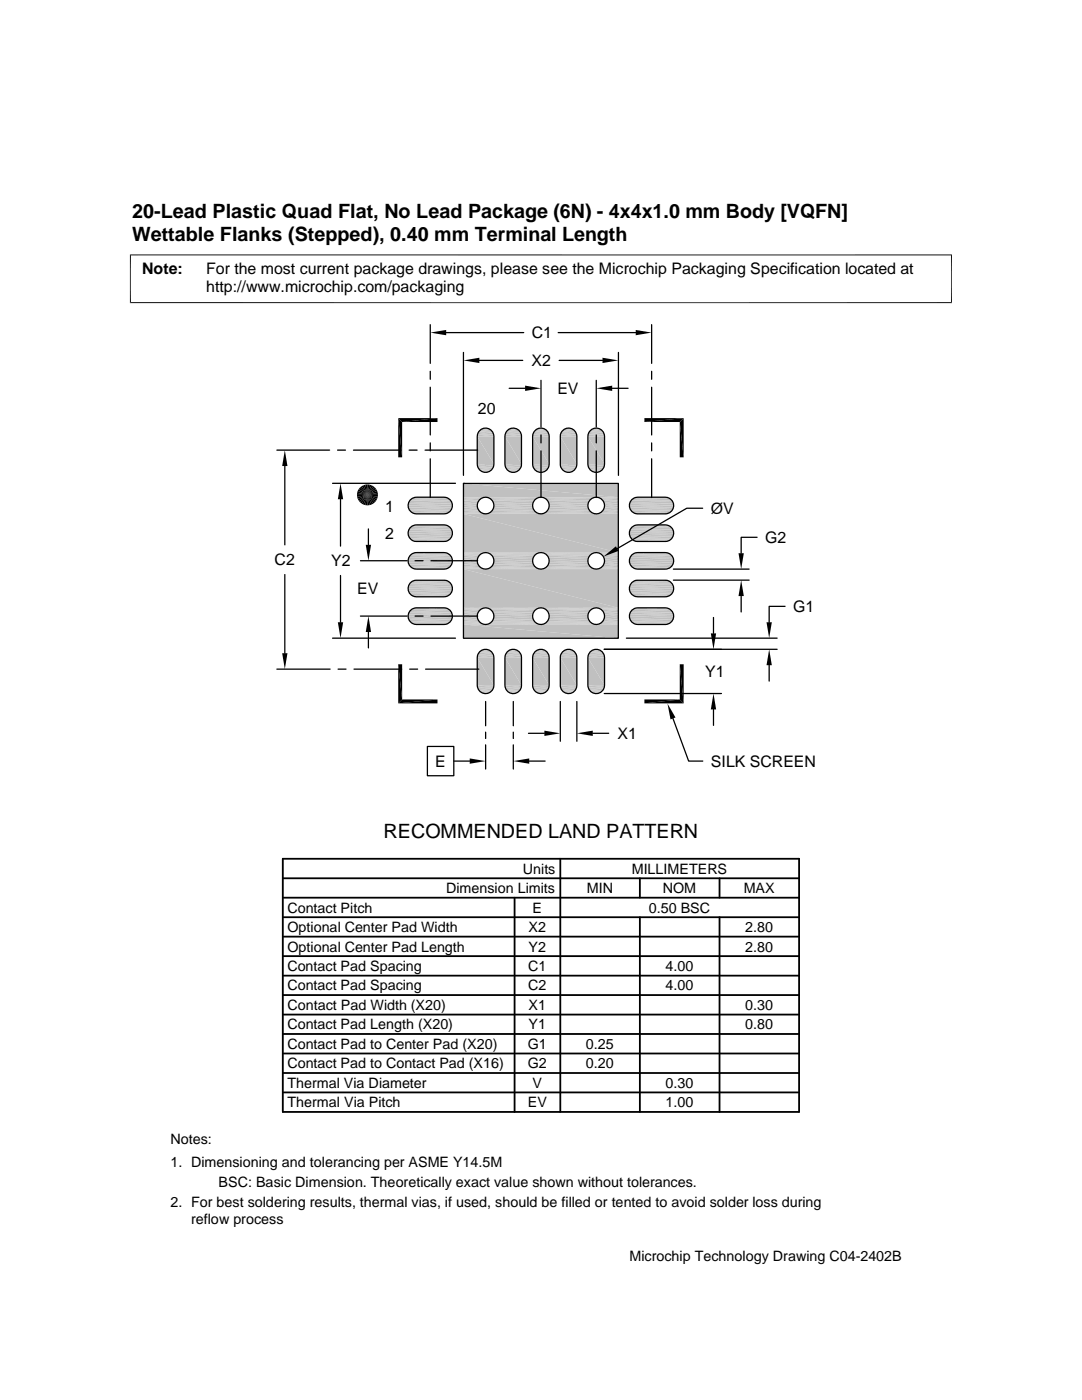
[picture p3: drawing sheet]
<svg xmlns="http://www.w3.org/2000/svg" width="216mm" height="279mm" viewBox="0 0 216 279" stroke-linecap="round" stroke-linejoin="round" font-family="sans-serif">
<g fill="#c0c0c0">
<path d="M92.5 96.5l30.9 2.7h-30.9z"/>
<path d="M92.5 96.5h30.9v2.7z"/>
</g>
<g fill="none" stroke="#c0c0c0" stroke-width=".2">
<path d="M92.5 99.3h30.9M92.5 99.3h4M92.5 99.5h3.7M97.3 99.3h10.3M97.6 99.5h9.6M108.3 99.3h10.3M108.6 99.5h9.7M119.3 99.3h4.1M119.7 99.5h3.7M92.5 102.3h3.7M92.5 102.4h4M92.5 102.5h30.9"/>
<path d="M97.3 102.4h10.3M97.6 102.3h9.6M108.3 102.4h10.3M108.6 102.3h9.7M119.3 102.4h4.1M119.7 102.3h3.7"/>
</g>
<path d="M92.5 99.7h3.4M97.9 99.7h9M109 99.7h8.9M120 99.7h3.4M92.5 102.1h3.4M97.9 102.1h9M109 102.1h8.9M120 102.1h3.4" fill="none" stroke="#c0c0c0" stroke-width=".28"/>
<path d="M92.5 100h3.1M92.5 101.8h3.1M98.2 100h8.4M98.2 101.8h8.4M109.2 100h8.5M109.2 101.8h8.5M120.3 101.8h3.1M120.3 100h3.1" fill="none" stroke="#c0c0c0" stroke-width=".32"/>
<path d="M92.5 100.4h2.9M92.5 101.4h2.9M98.4 101.4h8M98.4 100.4h8M109.4 101.4h8.1M109.4 100.4h8.1M120.5 100.4h2.9M120.5 101.4h2.9" fill="none" stroke="#c0c0c0" stroke-width=".34"/>
<path d="M92.5 100.7h2.8M98.5 100.7h7.8M109.5 100.7h7.8M120.6 100.7h2.8" fill="none" stroke="#c0c0c0" stroke-width=".38"/>
<path d="M92.5 101.1h2.8M98.5 101.1h7.8M109.5 101.1h7.8M120.6 101.1h2.8" fill="none" stroke="#c0c0c0" stroke-width=".36"/>
<g fill="#c0c0c0">
<path d="M92.5 102.6l30.9 7.7h-30.9z"/>
<path d="M92.5 102.6h30.9v7.7z"/>
</g>
<g fill="none" stroke="#c0c0c0" stroke-width=".2">
<path d="M92.5 110.3h30.9M92.5 110.4h4M92.5 110.5h3.7M92.5 113.3h3.7M92.5 113.5h4M92.5 113.6h30.9M97.3 113.5h10.3M97.3 110.4h10.3M97.6 113.3h9.6M97.6 110.5h9.6M108.3 110.4h10.3M108.3 113.5h10.3"/>
<path d="M108.6 113.3h9.7M108.6 110.5h9.7M119.3 113.5h4.1M119.3 110.4h4.1M119.7 110.5h3.7M119.7 113.3h3.7"/>
</g>
<path d="M92.5 110.8h3.4M92.5 113.1h3.4M97.9 113.1h9M97.9 110.8h9M109 110.8h8.9M109 113.1h8.9M120 113.1h3.4M120 110.8h3.4" fill="none" stroke="#c0c0c0" stroke-width=".25"/>
<path d="M92.5 111.1h3.1M92.5 112.8h3.1M98.2 111.1h8.4M98.2 112.8h8.4M109.2 111.1h8.5M109.2 112.8h8.5M120.3 112.8h3.1M120.3 111.1h3.1" fill="none" stroke="#c0c0c0" stroke-width=".32"/>
<g fill="none" stroke="#c0c0c0" stroke-width=".36">
<path d="M92.5 111.4h2.9M92.5 111.7h2.8M92.5 112.1h2.8M92.5 112.5h2.9M98.4 112.5h8M98.4 111.4h8M98.5 112.1h7.8M98.5 111.7h7.8M109.4 112.5h8.1M109.4 111.4h8.1M109.5 112.1h7.8M109.5 111.7h7.8"/>
<path d="M120.5 111.4h2.9M120.5 112.5h2.9M120.6 112.1h2.8M120.6 111.7h2.8"/>
</g>
<g fill="#c0c0c0">
<path d="M92.5 113.6l30.9 7.7h-30.9z"/>
<path d="M92.5 113.6h30.9v7.7z"/>
</g>
<g fill="none" stroke="#c0c0c0" stroke-width=".2">
<path d="M92.5 121.3h30.9M92.5 121.4h4M92.5 121.6h3.7M92.5 124.4h3.7M92.5 124.5h4M92.5 124.6h30.9M97.3 124.5h10.3M97.3 121.4h10.3M97.6 124.4h9.6M97.6 121.6h9.6M108.3 121.4h10.3M108.3 124.5h10.3"/>
<path d="M108.6 124.4h9.7M108.6 121.6h9.7M119.3 124.5h4.1M119.3 121.4h4.1M119.7 121.6h3.7M119.7 124.4h3.7"/>
</g>
<path d="M92.5 121.8h3.4M92.5 124.1h3.4M97.9 124.1h9M97.9 121.8h9M109 121.8h8.9M109 124.1h8.9M120 124.1h3.4M120 121.8h3.4" fill="none" stroke="#c0c0c0" stroke-width=".28"/>
<path d="M92.5 122.1h3.1M92.5 123.8h3.1M98.2 122.1h8.4M98.2 123.8h8.4M109.2 122.1h8.5M109.2 123.8h8.5M120.3 123.8h3.1M120.3 122.1h3.1" fill="none" stroke="#c0c0c0" stroke-width=".32"/>
<path d="M92.5 122.4h2.9M92.5 123.5h2.9M98.4 123.5h8M98.4 122.4h8M109.4 123.5h8.1M109.4 122.4h8.1M120.5 122.4h2.9M120.5 123.5h2.9" fill="none" stroke="#c0c0c0" stroke-width=".34"/>
<path d="M92.5 122.8h2.8M98.5 122.8h7.8M109.5 122.8h7.8M120.6 122.8h2.8" fill="none" stroke="#c0c0c0" stroke-width=".36"/>
<path d="M92.5 123.1h2.8M98.5 123.1h7.8M109.5 123.1h7.8M120.6 123.1h2.8" fill="none" stroke="#c0c0c0" stroke-width=".38"/>
<g fill="#c0c0c0">
<path d="M92.5 124.6l30.9 2.8h-30.9z"/>
<path d="M92.5 124.6h30.9v2.8z"/>
<path d="M96.5 85.5h.8z"/>
<path d="M102 85.5h.8z"/>
<path d="M107.6 85.5h.7z"/>
<path d="M113.1 85.5h.7z"/>
<path d="M118.6 85.5h.7z"/>
<path d="M118.3 85.6l.3-.1 1.1 .1z"/>
<path d="M118.6 85.5l1.1 .1z"/>
<path d="M112.7 85.6l.4-.1 1.1 .1z"/>
<path d="M113.1 85.5l1.1 .1z"/>
<path d="M107.2 85.6l.4-.1 1 .1z"/>
<path d="M107.6 85.5l1 .1z"/>
<path d="M101.7 85.6l.3-.1 1.1 .1z"/>
<path d="M102 85.5l1.1 .1z"/>
<path d="M96.2 85.6l.3-.1 1.1 .1z"/>
<path d="M96.5 85.5l1.1 .1z"/>
</g>
<path d="M117.9 85.7h2.1" fill="none" stroke="#c0c0c0" stroke-width=".21"/>
<path d="M118.3 85.6h1.4l.3 .2z" fill="#c0c0c0"/>
<path d="M112.4 85.7h2.1" fill="none" stroke="#c0c0c0" stroke-width=".21"/>
<path d="M112.7 85.6h1.5l.3 .2z" fill="#c0c0c0"/>
<path d="M106.9 85.7h2.1" fill="none" stroke="#c0c0c0" stroke-width=".21"/>
<path d="M107.2 85.6h1.4l.4 .2z" fill="#c0c0c0"/>
<path d="M101.4 85.7h2" fill="none" stroke="#c0c0c0" stroke-width=".21"/>
<path d="M101.7 85.6h1.4l.3 .2z" fill="#c0c0c0"/>
<path d="M95.9 85.7h2" fill="none" stroke="#c0c0c0" stroke-width=".21"/>
<path d="M96.2 85.6h1.4l.3 .2z" fill="#c0c0c0"/>
<path d="M95.6 85.9h2.6M101.1 85.9h2.6M106.6 85.9h2.6M112.2 85.9h2.5M117.7 85.9h2.6" fill="none" stroke="#c0c0c0" stroke-width=".25"/>
<path d="M95.4 86.2h3M100.9 86.2h3M106.4 86.2h3M112 86.2h2.9M117.5 86.2h3" fill="none" stroke="#c0c0c0" stroke-width=".32"/>
<path d="M95.3 86.6h3.2M100.8 86.6h3.2M106.3 86.6h3.2M111.8 86.6h3.3M117.3 86.6h3.3" fill="none" stroke="#c0c0c0" stroke-width=".34"/>
<path d="M95.2 86.9h3.4M100.8 86.9h3.3M106.3 86.9h3.3M111.8 86.9h3.3M117.3 86.9h3.3" fill="none" stroke="#c0c0c0" stroke-width=".38"/>
<g fill="#c0c0c0">
<path d="M117.3 87.1l3.3 5.5h-3.3z"/>
<path d="M117.3 87.1h3.3v5.5z"/>
<path d="M111.8 87.1l3.3 5.5h-3.3z"/>
<path d="M111.8 87.1h3.3v5.5z"/>
<path d="M106.3 87.1l3.3 5.5h-3.3z"/>
<path d="M106.3 87.1h3.3v5.5z"/>
<path d="M100.8 87.1l3.3 5.5h-3.3z"/>
<path d="M100.8 87.1h3.3v5.5z"/>
<path d="M95.2 87.1l3.4 5.5h-3.4z"/>
<path d="M95.2 87.1h3.4v5.5z"/>
</g>
<path d="M95.2 92.8h3.4M100.8 92.8h3.3M106.3 92.8h3.3M111.8 92.8h3.3M117.3 92.8h3.3" fill="none" stroke="#c0c0c0" stroke-width=".38"/>
<path d="M95.3 93.2h3.2M100.8 93.2h3.2M106.3 93.2h3.2M111.8 93.2h3.3M117.3 93.2h3.3" fill="none" stroke="#c0c0c0" stroke-width=".34"/>
<path d="M95.4 93.5h3M100.9 93.5h3M106.4 93.5h3M112 93.5h2.9M117.5 93.5h3" fill="none" stroke="#c0c0c0" stroke-width=".32"/>
<path d="M95.6 93.8h2.6M101.1 93.8h2.6M106.6 93.8h2.6M112.2 93.8h2.5M117.7 93.8h2.6" fill="none" stroke="#c0c0c0" stroke-width=".28"/>
<path d="M117.9 93.9l1.8 .2h-1.4z" fill="#c0c0c0"/>
<path d="M117.9 94h2.1" fill="none" stroke="#c0c0c0" stroke-width=".2"/>
<path d="M112.4 93.9l1.8 .2h-1.5z" fill="#c0c0c0"/>
<path d="M112.4 94h2.1" fill="none" stroke="#c0c0c0" stroke-width=".2"/>
<path d="M106.9 93.9l1.7 .2h-1.4z" fill="#c0c0c0"/>
<path d="M106.9 94h2.1" fill="none" stroke="#c0c0c0" stroke-width=".2"/>
<path d="M101.4 93.9l1.7 .2h-1.4z" fill="#c0c0c0"/>
<path d="M101.4 94h2" fill="none" stroke="#c0c0c0" stroke-width=".2"/>
<path d="M95.9 93.9l1.7 .2h-1.4z" fill="#c0c0c0"/>
<path d="M95.9 94h2" fill="none" stroke="#c0c0c0" stroke-width=".2"/>
<g fill="#c0c0c0">
<path d="M96.5 94.2h.8z"/>
<path d="M102 94.2h.8z"/>
<path d="M107.6 94.2h.7z"/>
<path d="M113.1 94.2h.7z"/>
<path d="M118.6 94.2h.7z"/>
<path d="M118.3 94.1l1 .1z"/>
<path d="M118.3 94.1h1.4l-.4 .1z"/>
<path d="M112.7 94.1l1.1 .1z"/>
<path d="M112.7 94.1h1.5l-.4 .1z"/>
<path d="M107.2 94.1l1.1 .1z"/>
<path d="M107.2 94.1h1.4l-.3 .1z"/>
<path d="M101.7 94.1l1.1 .1z"/>
<path d="M101.7 94.1h1.4l-.3 .1z"/>
<path d="M96.2 94.1l1.1 .1z"/>
<path d="M96.2 94.1h1.4l-.3 .1z"/>
</g>
<g fill="none" stroke="#c0c0c0" stroke-width=".2">
<path d="M82.1 99.5h7.5M82.4 99.3h6.9M82.7 99.3h6.3M126.2 99.5h7.6M126.5 99.3h7M126.9 99.3h6.2M82.1 102.3h7.5M82.1 113.3h7.5M82.1 118.8h7.5M82.1 105h7.5M82.1 110.5h7.5M82.4 104.9h6.9"/>
<path d="M82.4 110.4h6.9M82.4 115.9h6.9M82.4 102.4h6.9M82.4 108h6.9M82.4 113.5h6.9M82.4 119h6.9M82.7 102.5h6.3M82.7 108h6.3M82.7 113.6h6.3M82.7 119.1h6.3M82.7 104.8h6.3M82.7 110.3h6.3"/>
<path d="M82.7 115.8h6.3M126.2 105h7.6M126.2 110.5h7.6M126.2 102.3h7.6M126.2 113.3h7.6M126.2 118.8h7.6M126.5 102.4h7M126.5 108h7M126.5 113.5h7M126.5 119h7M126.5 104.9h7M126.5 110.4h7"/>
<path d="M126.5 115.9h7M126.9 104.8h6.2M126.9 110.3h6.2M126.9 115.8h6.2M126.9 102.5h6.2M126.9 108h6.2M126.9 113.6h6.2M126.9 119.1h6.2M82.1 124.4h7.5M82.1 121.6h7.5M82.4 121.4h6.9M82.4 124.5h6.9"/>
<path d="M82.7 124.6h6.3M82.7 121.3h6.3M126.2 121.6h7.6M126.2 124.4h7.6M126.5 124.5h7M126.5 121.4h7M126.9 121.3h6.2M126.9 124.6h6.2"/>
</g>
<path d="M81.8 99.7h8.1M125.9 99.7h8.1M81.8 102.1h8.1M125.9 102.1h8.1M81.8 124.1h8.1M81.8 121.8h8.1M125.9 121.8h8.1M125.9 124.1h8.1" fill="none" stroke="#c0c0c0" stroke-width=".28"/>
<g fill="none" stroke="#c0c0c0" stroke-width=".32">
<path d="M81.6 100h8.5M81.6 105.5h8.5M81.6 111.1h8.5M81.6 116.6h8.5M81.6 101.8h8.5M81.6 107.3h8.5M81.6 112.8h8.5M81.6 118.3h8.5M125.8 101.8h8.5M125.8 107.3h8.5M125.8 112.8h8.5M125.8 118.3h8.5"/>
<path d="M125.8 100h8.5M125.8 105.5h8.5M125.8 111.1h8.5M125.8 116.6h8.5M81.6 122.1h8.5M81.6 123.8h8.5M125.8 123.8h8.5M125.8 122.1h8.5"/>
</g>
<path d="M81.5 101.4h8.7M81.5 107h8.7M81.5 100.4h8.7M81.5 116.9h8.7M125.6 100.4h8.8M125.6 116.9h8.8M125.6 101.4h8.8M125.6 107h8.8M81.5 123.5h8.7M81.5 122.4h8.7M125.6 122.4h8.8M125.6 123.5h8.8" fill="none" stroke="#c0c0c0" stroke-width=".34"/>
<path d="M81.4 100.7h8.9M81.4 117.3h8.9M81.4 106.6h8.9M125.6 100.7h8.8M125.6 117.3h8.8M125.6 106.6h8.8M81.4 123.1h8.9M125.6 123.1h8.8" fill="none" stroke="#c0c0c0" stroke-width=".38"/>
<g fill="none" stroke="#c0c0c0" stroke-width=".36">
<path d="M81.4 106.2h8.9M81.4 111.7h8.9M81.4 101.1h8.9M81.4 112.1h8.9M81.4 117.6h8.9M81.5 112.5h8.7M81.5 118h8.7M81.5 105.9h8.7M81.5 111.4h8.7M125.6 106.2h8.8M125.6 111.7h8.8M125.6 101.1h8.8"/>
<path d="M125.6 112.1h8.8M125.6 117.6h8.8M125.6 105.9h8.8M125.6 111.4h8.8M125.6 112.5h8.8M125.6 118h8.8M81.4 122.8h8.9M125.6 122.8h8.8"/>
</g>
<path d="M81.8 107.6h8.1M81.8 113.1h8.1M81.8 118.6h8.1M81.8 105.2h8.1M81.8 110.8h8.1M81.8 116.3h8.1M125.9 105.2h8.1M125.9 110.8h8.1M125.9 116.3h8.1M125.9 107.6h8.1M125.9 113.1h8.1M125.9 118.6h8.1" fill="none" stroke="#c0c0c0" stroke-width=".25"/>
<path d="M82.1 107.8h7.5M82.1 116.1h7.5M126.2 116.1h7.6M126.2 107.8h7.6" fill="none" stroke="#c0c0c0" stroke-width=".21"/>
<g fill="#c0c0c0">
<path d="M96.5 129.6h.8z"/>
<path d="M102 129.6h.8z"/>
<path d="M107.6 129.6h.7z"/>
<path d="M113.1 129.6h.7z"/>
<path d="M118.6 129.6h.7z"/>
<path d="M118.3 129.8l.3-.2 1.1 .2z"/>
<path d="M118.6 129.6l1.1 .2z"/>
<path d="M112.7 129.8l.4-.2 1.1 .2z"/>
<path d="M113.1 129.6l1.1 .2z"/>
<path d="M107.2 129.8l.4-.2 1 .2z"/>
<path d="M107.6 129.6l1 .2z"/>
<path d="M101.7 129.8l.3-.2 1.1 .2z"/>
<path d="M102 129.6l1.1 .2z"/>
<path d="M96.2 129.8l.3-.2 1.1 .2z"/>
<path d="M96.5 129.6l1.1 .2z"/>
</g>
<path d="M117.9 129.8h2.1" fill="none" stroke="#c0c0c0" stroke-width=".2"/>
<path d="M118.3 129.8h1.4l.3 .1z" fill="#c0c0c0"/>
<path d="M112.4 129.8h2.1" fill="none" stroke="#c0c0c0" stroke-width=".2"/>
<path d="M112.7 129.8h1.5l.3 .1z" fill="#c0c0c0"/>
<path d="M106.9 129.8h2.1" fill="none" stroke="#c0c0c0" stroke-width=".2"/>
<path d="M107.2 129.8h1.4l.4 .1z" fill="#c0c0c0"/>
<path d="M101.4 129.8h2" fill="none" stroke="#c0c0c0" stroke-width=".2"/>
<path d="M101.7 129.8h1.4l.3 .1z" fill="#c0c0c0"/>
<path d="M95.9 129.8h2" fill="none" stroke="#c0c0c0" stroke-width=".2"/>
<path d="M96.2 129.8h1.4l.3 .1z" fill="#c0c0c0"/>
<path d="M95.6 130.1h2.6M101.1 130.1h2.6M106.6 130.1h2.6M112.2 130.1h2.5M117.7 130.1h2.6" fill="none" stroke="#c0c0c0" stroke-width=".28"/>
<path d="M95.4 130.4h3M100.9 130.4h3M106.4 130.4h3M112 130.4h2.9M117.5 130.4h3" fill="none" stroke="#c0c0c0" stroke-width=".32"/>
<path d="M95.3 130.7h3.2M100.8 130.7h3.2M106.3 130.7h3.2M111.8 130.7h3.3M117.3 130.7h3.3" fill="none" stroke="#c0c0c0" stroke-width=".34"/>
<path d="M95.2 131.1h3.4M100.8 131.1h3.3M106.3 131.1h3.3M111.8 131.1h3.3M117.3 131.1h3.3" fill="none" stroke="#c0c0c0" stroke-width=".38"/>
<g fill="#c0c0c0">
<path d="M117.3 131.3l3.3 5.5h-3.3z"/>
<path d="M117.3 131.3h3.3v5.5z"/>
<path d="M111.8 131.3l3.3 5.5h-3.3z"/>
<path d="M111.8 131.3h3.3v5.5z"/>
<path d="M106.3 131.3l3.3 5.5h-3.3z"/>
<path d="M106.3 131.3h3.3v5.5z"/>
<path d="M100.8 131.3l3.3 5.5h-3.3z"/>
<path d="M100.8 131.3h3.3v5.5z"/>
<path d="M95.2 131.3l3.4 5.5h-3.4z"/>
<path d="M95.2 131.3h3.4v5.5z"/>
</g>
<path d="M95.2 136.9h3.4M100.8 136.9h3.3M106.3 136.9h3.3M111.8 136.9h3.3M117.3 136.9h3.3" fill="none" stroke="#c0c0c0" stroke-width=".38"/>
<path d="M95.3 137.3h3.2M100.8 137.3h3.2M106.3 137.3h3.2M111.8 137.3h3.3M117.3 137.3h3.3" fill="none" stroke="#c0c0c0" stroke-width=".34"/>
<path d="M95.4 137.6h3M100.9 137.6h3M106.4 137.6h3M112 137.6h2.9M117.5 137.6h3" fill="none" stroke="#c0c0c0" stroke-width=".32"/>
<path d="M95.6 137.9h2.6M101.1 137.9h2.6M106.6 137.9h2.6M112.2 137.9h2.5M117.7 137.9h2.6" fill="none" stroke="#c0c0c0" stroke-width=".25"/>
<path d="M117.9 138l1.8 .3h-1.4z" fill="#c0c0c0"/>
<path d="M117.9 138.2h2.1" fill="none" stroke="#c0c0c0" stroke-width=".21"/>
<path d="M112.4 138l1.8 .3h-1.5z" fill="#c0c0c0"/>
<path d="M112.4 138.2h2.1" fill="none" stroke="#c0c0c0" stroke-width=".21"/>
<path d="M106.9 138l1.7 .3h-1.4z" fill="#c0c0c0"/>
<path d="M106.9 138.2h2.1" fill="none" stroke="#c0c0c0" stroke-width=".21"/>
<path d="M101.4 138l1.7 .3h-1.4z" fill="#c0c0c0"/>
<path d="M101.4 138.2h2" fill="none" stroke="#c0c0c0" stroke-width=".21"/>
<path d="M95.9 138l1.7 .3h-1.4z" fill="#c0c0c0"/>
<path d="M95.9 138.2h2" fill="none" stroke="#c0c0c0" stroke-width=".21"/>
<g fill="#c0c0c0">
<path d="M96.5 138.4h.8z"/>
<path d="M102 138.4h.8z"/>
<path d="M107.6 138.4h.7z"/>
<path d="M113.1 138.4h.7z"/>
<path d="M118.6 138.4h.7z"/>
<path d="M118.3 138.3l1 .1z"/>
<path d="M118.3 138.3h1.4l-.4 .1z"/>
<path d="M112.7 138.3l1.1 .1z"/>
<path d="M112.7 138.3h1.5l-.4 .1z"/>
<path d="M107.2 138.3l1.1 .1z"/>
<path d="M107.2 138.3h1.4l-.3 .1z"/>
<path d="M101.7 138.3l1.1 .1z"/>
<path d="M101.7 138.3h1.4l-.3 .1z"/>
<path d="M96.2 138.3l1.1 .1z"/>
<path d="M96.2 138.3h1.4l-.3 .1z"/>
</g>
<g fill="none" stroke="#000" stroke-width=".25">
<path d="M85.9 64.8v7.7M85.9 74.1v1.6M85.9 77.3v9.5M89 66.4h15.5M92.5 70.3v24.6M95.7 71.9h8.6M101.6 77.5h3.2M107.9 75.9v9.3M111.4 66.4h15.5M111.6 71.9h8.6M119 75.9v9.3M122.2 77.5h3.1"/>
<path d="M123.4 70.3v24.6M130 64.8v7.7M130 74.1v1.6M130 77.3v9.5M55.2 89.8h10.6M56.8 93v15.7M66.4 96.5h24.5M67.4 89.8h1.5M67.9 99.6v9.4M70.5 89.8h9.6M81.6 89.8h1.6M82 99.6l1.1-.4h5.5a1.66 1.66 0 0 1 1.7 1.7 1.66 1.66 0 0 1-1.7 1.7h-5.5a1.66 1.66 0 0 1-1.6-1.1 1.66 1.66 0 0 1 .5-1.9z"/>
<path d="M84.8 89.8h10.5M85.9 88.4v1.6M85.9 91.6v7.7M92.5 96.5h30.9v30.9h-30.9zM92.5 96.5h.1M95.8 85.9a1.66 1.66 0 0 1 1.8-.3 1.66 1.66 0 0 1 1 1.5v5.5a1.66 1.66 0 0 1-1.7 1.7 1.66 1.66 0 0 1-1.7-1.7v-5.5l.2-.7zM101.3 85.9a1.66 1.66 0 0 1 1.8-.3 1.66 1.66 0 0 1 1 1.5v5.5a1.65 1.65 0 0 1-1.7 1.7 1.65 1.65 0 0 1-1.6-1.7v-5.5l.1-.7zM106.8 85.9a1.65 1.65 0 0 1 1.8-.3 1.65 1.65 0 0 1 1 1.5v5.5a1.65 1.65 0 0 1-1.7 1.7 1.65 1.65 0 0 1-1.6-1.7v-5.5l.1-.7zM107.9 86.8v1.6M107.9 90v9.3M112.3 85.9a1.65 1.65 0 0 1 1.8-.3 1.65 1.65 0 0 1 1 1.5v5.5a1.65 1.65 0 0 1-1.6 1.7 1.65 1.65 0 0 1-1.7-1.7v-5.9zM117.8 85.9a1.66 1.66 0 0 1 1.8-.3 1.66 1.66 0 0 1 1 1.5v5.5a1.66 1.66 0 0 1-1.6 1.7 1.66 1.66 0 0 1-1.7-1.7v-5.5l.2-.7z"/>
<path d="M119 86.8v1.6M119 90v9.3M125.9 99.9l.4-.4 1-.3h5.5a1.66 1.66 0 0 1 1.6 1.7 1.66 1.66 0 0 1-1.6 1.7h-5.5a1.66 1.66 0 0 1-1.5-1 1.66 1.66 0 0 1 .1-1.7zM130 88.4v1.6M130 91.6v7.7M56.8 114.7v15.7M67.9 114.9v9.3M71.9 111.9h9.3M73.5 105.6v3.1M82 105.2l1.1-.4h5.5a1.65 1.65 0 0 1 1.7 1.6 1.65 1.65 0 0 1-1.7 1.7h-5.5a1.65 1.65 0 0 1-1.6-1.1 1.65 1.65 0 0 1 .5-1.8zM82 110.7l1.1-.4h5.5a1.65 1.65 0 0 1 1.7 1.6 1.65 1.65 0 0 1-1.7 1.7h-5.5a1.65 1.65 0 0 1-1.6-1.1 1.65 1.65 0 0 1 .5-1.8zM82 116.2l.5-.3 .6-.1h5.5a1.65 1.65 0 0 1 1.7 1.7 1.65 1.65 0 0 1-1.7 1.6h-5.5a1.65 1.65 0 0 1-1.6-1.1 1.65 1.65 0 0 1 .5-1.8z"/>
<path d="M82.8 111.9h1.6M86 111.9h9.3M125.9 105.4l.4-.4 1-.2h5.5a1.65 1.65 0 0 1 1.6 1.6 1.65 1.65 0 0 1-1.6 1.7h-5.5a1.65 1.65 0 0 1-1.5-.9 1.65 1.65 0 0 1 .1-1.8zM125.9 110.9l.4-.3 1-.3h5.5a1.65 1.65 0 0 1 1.6 1.6 1.65 1.65 0 0 1-1.6 1.7h-5.5a1.65 1.65 0 0 1-1.5-.9 1.65 1.65 0 0 1 .1-1.8zM125.9 116.5l1-.7h5.9a1.65 1.65 0 0 1 1.6 1.7 1.65 1.65 0 0 1-1.6 1.6h-5.5a1.65 1.65 0 0 1-1.5-.9 1.65 1.65 0 0 1 .1-1.7zM134.4 115.8h15.1M134.4 113.6h15.1M140.2 101.4h-3.2l-13.9 8.1M147.9 119v3.1M151.1 107.2h-3.2v3.2M55.2 133.5h10.7M66.4 127.4h24.5"/>
<path d="M67.5 133.5h1.5M70.6 133.5h9.6M71.9 123h9.3M73.5 126.1v3.2M81.7 133.5h1.6M82 121.7l1.1-.4h5.5a1.66 1.66 0 0 1 1.7 1.7 1.66 1.66 0 0 1-1.7 1.6h-5.5a1.66 1.66 0 0 1-1.6-1.1 1.66 1.66 0 0 1 .5-1.8zM82.8 123h1.6M84.9 133.5h10.6M86 123h9.3M95.9 129.9a1.66 1.66 0 0 1 1.7-.1 1.66 1.66 0 0 1 1 1.5v5.5a1.66 1.66 0 0 1-1.7 1.6 1.66 1.66 0 0 1-1.7-1.6v-5.5l.3-1zM96.9 140v4.8M101.4 129.9a1.65 1.65 0 0 1 1.8-.1 1.65 1.65 0 0 1 .9 1.5v5.5a1.65 1.65 0 0 1-1.7 1.6 1.65 1.65 0 0 1-1.6-1.6v-5.5l.2-1z"/>
<path d="M102.4 140v4.8M106.9 129.9a1.65 1.65 0 0 1 1.8-.1 1.65 1.65 0 0 1 .9 1.5v5.5a1.65 1.65 0 0 1-1.7 1.6 1.65 1.65 0 0 1-1.6-1.6v-5.5l.3-1zM111.8 140v7.9M112.5 129.9a1.65 1.65 0 0 1 1.7-.1 1.65 1.65 0 0 1 .9 1.5v5.5a1.65 1.65 0 0 1-1.6 1.6 1.65 1.65 0 0 1-1.7-1.6v-5.9zM115.1 140v7.9M118 129.9a1.66 1.66 0 0 1 1.7-.1 1.66 1.66 0 0 1 .9 1.5v5.5a1.66 1.66 0 0 1-1.6 1.6 1.66 1.66 0 0 1-1.7-1.6v-5.5l.3-1zM120.6 129.6h34.5M120.6 138.4h23.4M125 127.4h30.1M125.9 122l.4-.4 1-.3h5.5a1.66 1.66 0 0 1 1.6 1.7 1.66 1.66 0 0 1-1.6 1.6h-5.5a1.66 1.66 0 0 1-1.5-.9 1.66 1.66 0 0 1 .1-1.7zM142.4 123.2v3.2M153.5 132.8v3.1"/>
<path d="M156.7 121h-3.2v3.2M85.3 149h5.3v5.8h-5.3zM90.6 151.9h3.1M96.9 146.1v1.3M96.9 148.7v4.8M102.4 146.1v1.3M102.4 148.7v4.8M105.5 146.3h3.1M105.6 151.9h3.2M118.3 146.3h3.2M134.3 143.4l3.1 8.5h2.8M142.4 141.6v3.2"/>
<circle cx="96.9" cy="100.9" r="1.66"/>
<circle cx="96.9" cy="111.9" r="1.65"/>
<circle cx="107.9" cy="100.9" r="1.66"/>
<circle cx="107.9" cy="111.9" r="1.65"/>
<circle cx="119" cy="100.9" r="1.66"/>
<circle cx="119" cy="111.9" r="1.65"/>
<circle cx="96.9" cy="123" r="1.66"/>
<circle cx="107.9" cy="123" r="1.66"/>
<circle cx="119" cy="123" r="1.66"/>
</g>
<g fill="none" stroke="#000" stroke-width=".36">
<path d="M56.4 175.3h103M56.4 171.4h103v50.5h-103zM56.4 179.2h103M102.7 179.2v42.7M111.8 171.4v50.5M127.7 175.3v3.9M143.6 175.3v3.9M56.4 198.6h103M56.4 186.9h103M56.4 183h103M56.4 190.8h103M56.4 194.7h103"/>
<path d="M127.7 183v38.9M143.6 183v38.9M56.4 202.5h103M56.4 210.2h103M56.4 206.4h103M56.4 218h103M56.4 214.1h103"/>
</g>
<g fill="#000">
<path d="M85.9 66.4l3.1-.6v1.1zM92.5 71.9l3.2-.5v1.1zM104.8 77l3.1 .5-3.1 .5zM120.2 71.4l3.2 .5-3.2 .6zM119 77.5l3.2-.5v1zM126.9 65.8l3.1 .6-3.1 .5zM56.8 89.8l.6 3.2h-1.1zM67.9 96.5l.6 3.1h-1.1zM71.3 99.2l2-.4-1.9 .8zM71.4 98l1.9 .8-2-.4zM71.4 99.6l1.9-.8-1.7 1.1zM71.6 97.6l1.7 1.2-1.9-.8z"/>
<path d="M71.6 99.9l1.7-1.1-1.5 1.4zM71.8 97.3l1.5 1.5-1.7-1.2zM71.8 97.3l.4-.3 1.1 1.8zM72.2 97l.3-.2 .8 2zM72.5 96.8l.4-.1 .4 2.1zM73.7 96.7l.4 .1-.8 2zM74.1 96.8l.4 .2-1.2 1.8zM74.5 97l.3 .3-1.5 1.5zM73.3 98.8l1.5-1.5 .3 .3zM73.3 98.8l1.9 .8-.1 .3zM73.3 98.8l1.8-1.2 .1 .4zM73.3 98.8l2.1 .4-.2 .4z"/>
<path d="M73.3 98.8l1.9-.8 .2 .4zM79.5 83.4l.7 7.9h-.7zM79.5 83.4h7.8l-7.1 .8zM79.5 83.4l.7 .8v7.1zM80.2 84.2l7.1-.8v.8zM128.6 83.4h7.8l-7.8 .8zM128.6 84.2l7.8-.8-.8 .8zM135.6 84.2l.8 7.1h-.8zM135.6 84.2l.8-.8v7.9zM73.3 98.8l-1.1 1.7-.4-.3zM73.3 98.8l-.8 1.9-.3-.2zM73.3 98.8l-.4 2-.4-.1z"/>
<path d="M73 108.7h1l-.5 3.2zM73.3 98.8l.8 1.9-.4 .1zM73.3 98.8l1.2 1.7-.4 .2zM73.3 98.8l1.5 1.4-.3 .3zM73.3 98.8l1.8 1.1-.3 .3zM120.4 111.1l2.5-2.1 .5 .9zM147.9 115.8l.5 3.2h-1zM147.4 110.4h1l-.5 3.2zM56.3 130.4h1.1l-.6 3.1zM67.4 124.2h1.1l-.6 3.2zM73.5 123l.5 3.1h-1zM79.5 132.6h.7v7z"/>
<path d="M79.5 140.4l.7-.8h7.1zM135.6 132.6l.8 7.8-.8-.8zM128.6 139.6h7l-7 .8zM135.6 132.6h.8v7.8zM141.8 126.4h1.1l-.5 3.2zM153.5 129.6l.5 3.2h-1zM153 124.2h1l-.5 3.2zM79.5 132.6l.7 7-.7 .8zM79.5 140.4l7.8-.8v.8zM93.7 151.4l3.2 .5-3.2 .5zM102.4 151.9l3.2-.5v1zM108.6 145.8l3.2 .5-3.2 .6z"/>
<path d="M115.1 146.3l3.2-.5v1.1zM133.2 140.4l1.6 2.8-1 .4zM128.6 140.4l7-.8 .8 .8zM142.4 138.4l.5 3.2h-1.1z"/>
</g>
<path d="M71.2 98.6h4.2M73.1 96.7v4.2M73.5 96.7v4.2M75.4 99h-4.2" fill="none" stroke="#000" stroke-width=".4"/>
<path d="M26 50.8v9.7M189.9 50.8v9.7M189.9 50.9h-164M25.9 60.4h164" fill="none" stroke="#000" stroke-width=".2"/>
<g font-size="3.9">
<text x="26.4" y="43.5">20-Lead Plastic Quad Flat, No Lead Package (6N) - 4x4x1.0 mm Body [VQFN]</text>
<text x="26.4" y="48">Wettable Flanks (Stepped), 0.40 mm Terminal Length</text>
<text x="76.5" y="167.3">RECOMMENDED LAND PATTERN</text>
</g>
<g font-size="3.2">
<text x="28.4" y="54.6">Note:</text>
<text x="41.1" y="54.6">For the most current package drawings, please see the Microchip Packaging Specification located at</text>
<text x="41.1" y="58.3">http://www.microchip.com/packaging</text>
<text x="106.1" y="67.5">C1</text>
<text x="106.1" y="73.1">X2</text>
<text x="95.4" y="82.7">20</text>
<text x="111.2" y="78.6">EV</text>
<text x="76.9" y="102.3">1</text>
<text x="76.9" y="107.7">2</text>
<text x="141.9" y="102.5">ØV</text>
<text x="54.8" y="112.8">C2</text>
<text x="66.1" y="113.1">Y2</text>
<text x="152.7" y="108.4">G2</text>
<text x="71.3" y="118.6">EV</text>
<text x="158.3" y="122.1">G1</text>
<text x="140.7" y="135.1">Y1</text>
<text x="123.2" y="147.5">X1</text>
<text x="86.8" y="153">E</text>
<text x="141.9" y="153.1">SILK SCREEN</text>
</g>
<g font-size="2.9">
<text x="89" y="178.2">Dimension Limits</text>
<text x="104.3" y="174.4">Units</text>
<text x="117.1" y="178.2">MIN</text>
<text x="126" y="174.4">MILLIMETERS</text>
<text x="132.3" y="178.2">NOM</text>
<text x="148.4" y="178.2">MAX</text>
<text x="57.3" y="182.1">Contact Pitch</text>
<text x="106.3" y="182.1">E</text>
<text x="129.5" y="182.1">0.50 BSC</text>
<text x="57.3" y="186">Optional Center Pad Width</text>
<text x="57.3" y="189.9">Optional Center Pad Length</text>
<text x="105.5" y="189.9">Y2</text>
<text x="105.5" y="186">X2</text>
<text x="148.7" y="189.9">2.80</text>
<text x="148.7" y="186">2.80</text>
<text x="57.3" y="193.8">Contact Pad Spacing</text>
<text x="57.3" y="197.7">Contact Pad Spacing</text>
<text x="105.4" y="193.8">C1</text>
<text x="105.4" y="197.7">C2</text>
<text x="132.8" y="193.8">4.00</text>
<text x="132.8" y="197.7">4.00</text>
<text x="57.3" y="201.6">Contact Pad Width (X20)</text>
<text x="105.5" y="201.6">X1</text>
<text x="148.7" y="201.6">0.30</text>
<text x="57.3" y="205.4">Contact Pad Length (X20)</text>
<text x="57.3" y="209.3">Contact Pad to Center Pad (X20)</text>
<text x="105.3" y="209.3">G1</text>
<text x="105.5" y="205.4">Y1</text>
<text x="116.9" y="209.3">0.25</text>
<text x="148.7" y="205.4">0.80</text>
<text x="57.3" y="213.2">Contact Pad to Contact Pad (X16)</text>
<text x="105.3" y="213.2">G2</text>
<text x="116.9" y="213.2">0.20</text>
<text x="57.3" y="217.1">Thermal Via Diameter</text>
<text x="57.3" y="221">Thermal Via Pitch</text>
<text x="105.3" y="221">EV</text>
<text x="106.3" y="217.1">V</text>
<text x="132.8" y="217.1">0.30</text>
<text x="132.8" y="221">1.00</text>
<text x="34" y="228.3">Notes:</text>
<text x="34" y="232.9">1. Dimensioning and tolerancing per ASME Y14.5M</text>
<text x="43.6" y="236.9">BSC: Basic Dimension. Theoretically exact value shown without tolerances.</text>
<text x="34" y="241">2. For best soldering results, thermal vias, if used, should be filled or tented to avoid solder loss during</text>
<text x="38.1" y="244.3">reflow process</text>
<text x="125.6" y="251.7">Microchip Technology Drawing C04-2402B</text>
</g>
</svg>
